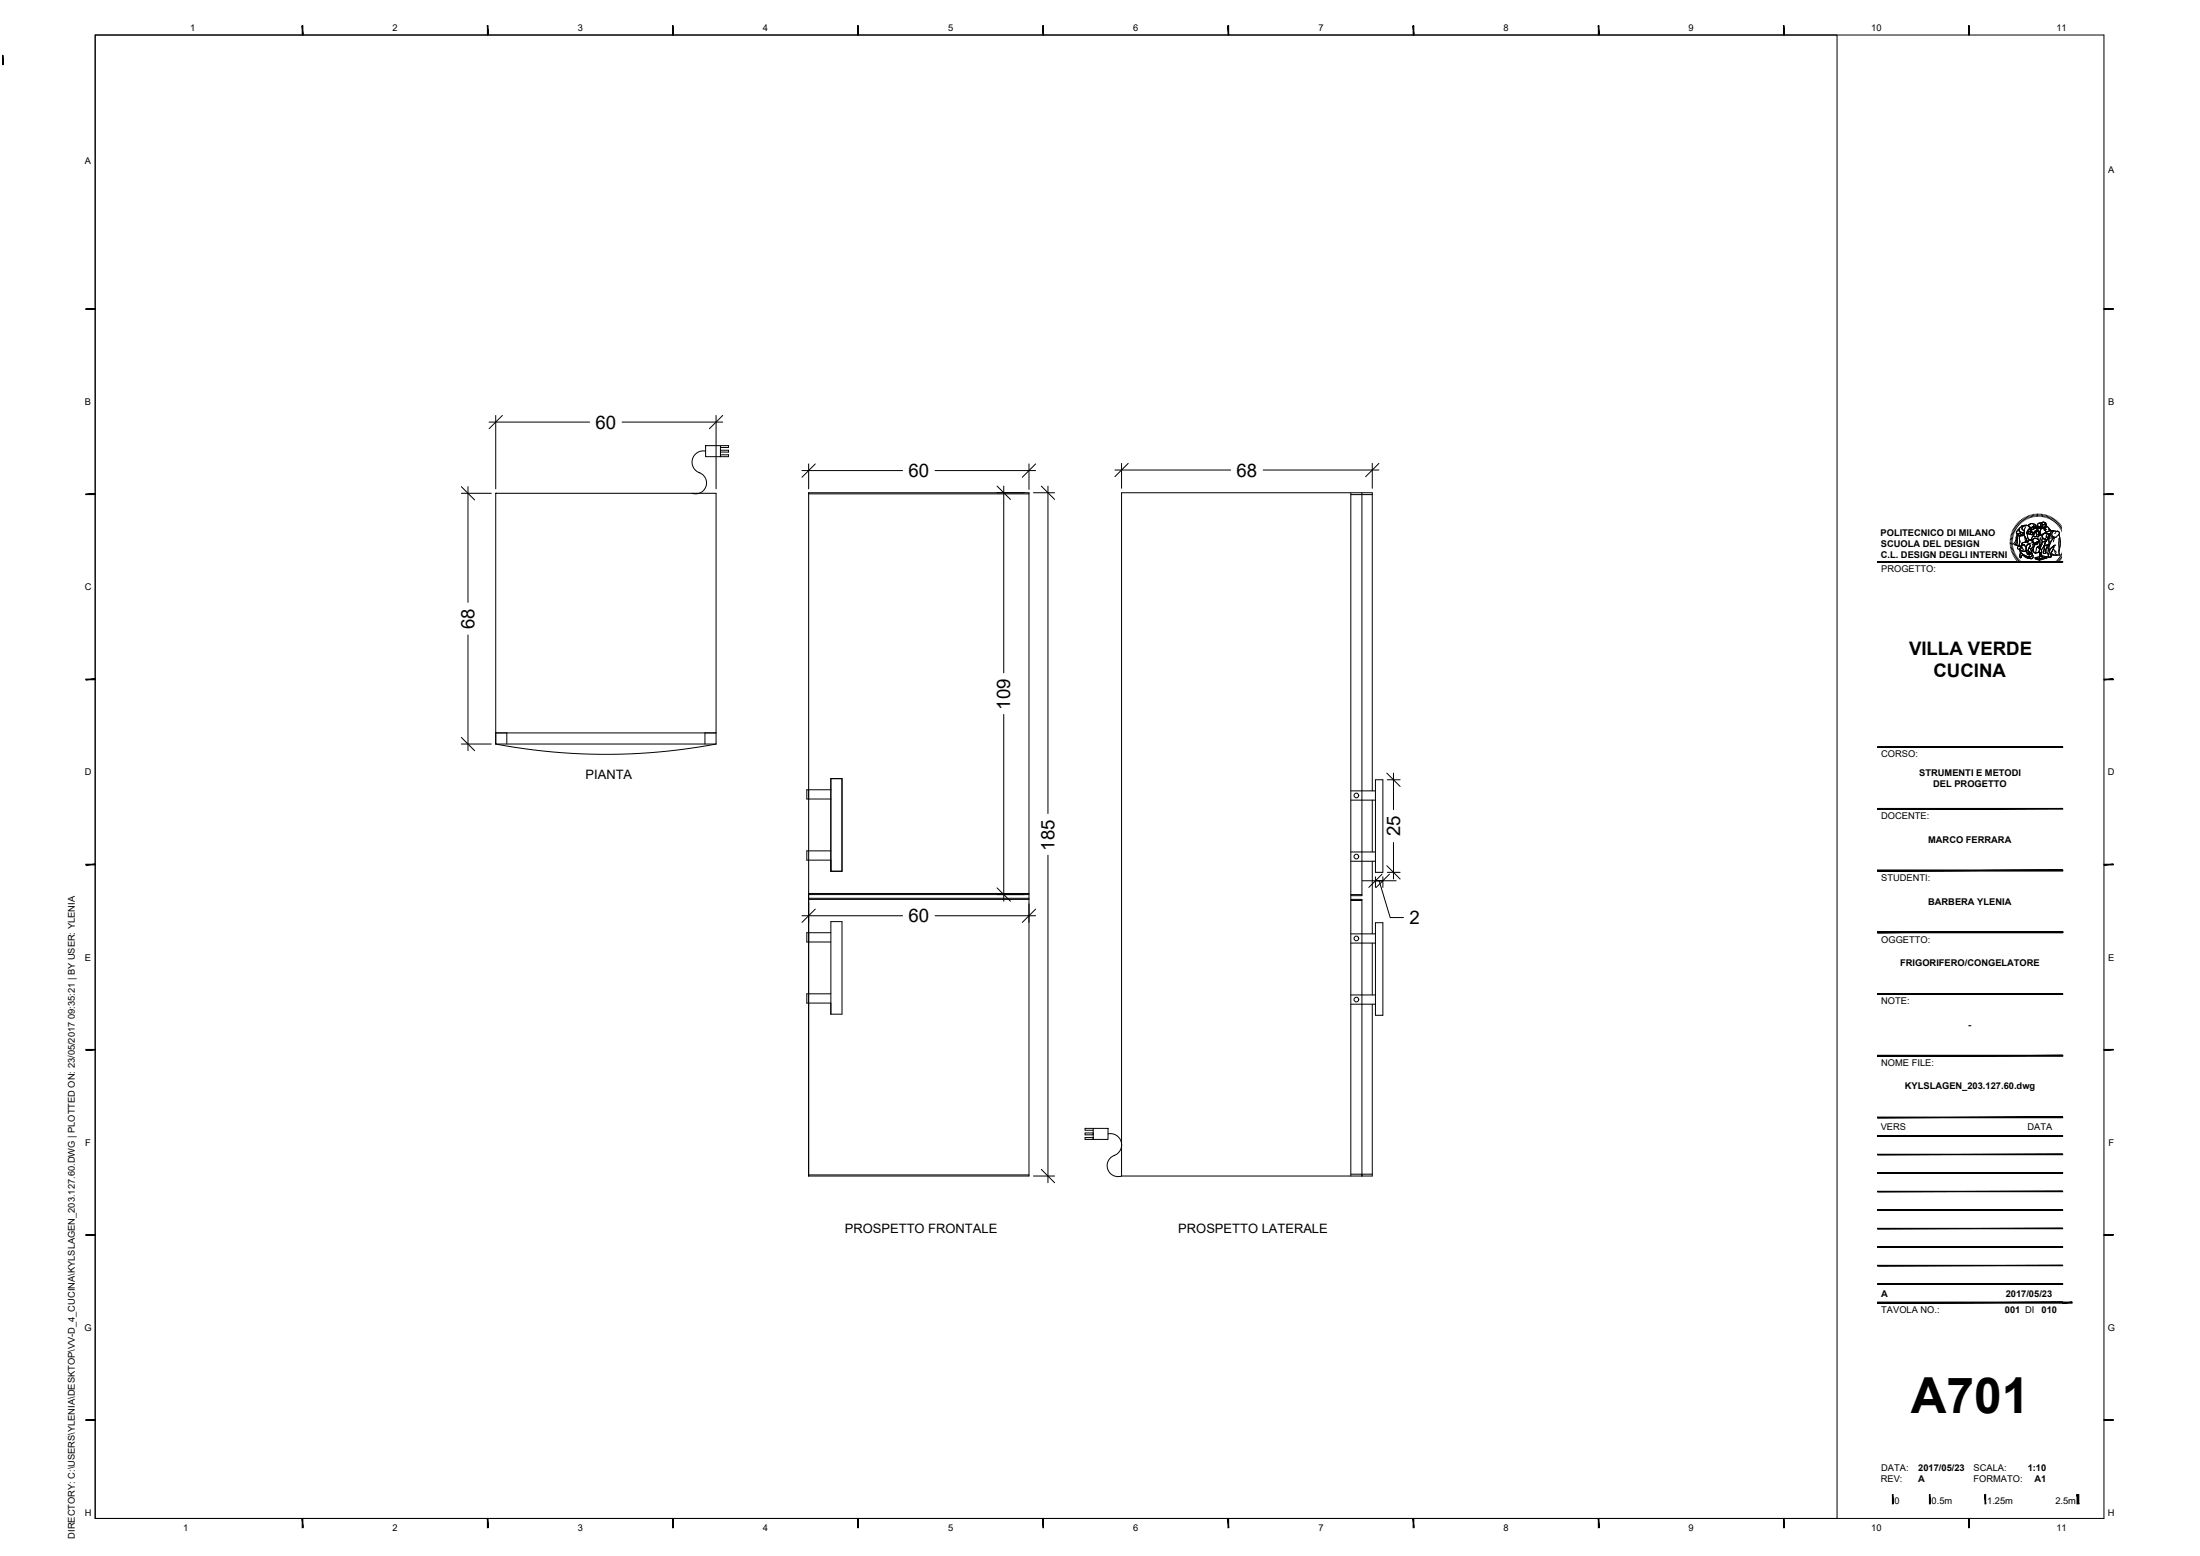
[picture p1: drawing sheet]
<svg xmlns="http://www.w3.org/2000/svg" width="594mm" height="420mm" viewBox="0 0 594 420" stroke-linecap="round" stroke-linejoin="round" font-family="sans-serif">
<!-- layer: ARREDI -->
<g fill="none" stroke="#000" stroke-width=".27">
<path d="M133.9 133.2h.1M133.9 133.2v67.7M133.9 133.2h59.5v67.7M188.8 127.6a2.95 2.95 0 0 1 1.8 3.8 2.95 2.95 0 0 1-3.7 1.8M190.5 120.3h4v3h-4zM190.5 121.8a3 3 0 0 0-3.5 2.2 3 3 0 0 0 1.9 3.7M194.5 120.3h2.2v.5h-2.2M194.5 122.8h2.2v.5h-2.2zM194.5 121.6h2.2v.5h-2.2zM218.4 133.1h59.5v184.5h-59.5zM218.4 133.4h59.5M364.8 133.1v184.5"/>
<path d="M364.8 133.6h5.8M367.8 133.1v108.8h-3M133.9 197.9h59.5M136.9 197.9v3M190.4 197.9v3M133.9 200.9a160.1 160.1 0 0 0 59.5 0M133.9 200.9h59.5M224.4 210.3h3v25h-3zM224.4 213.3h-6.5v2.5h6.5M364.8 213.6h6.6M364.8 216.1h6.6M370.6 213.6v-80.5h-67.7v184.5"/>
<path d="M370.6 216.1v14M371.4 210.6h2v25h-2zM224.4 229.8h-6.5v2.5h6.5M364.8 230.1h6.6M364.8 232.6h6.6M370.6 232.6v19.6M218.4 242.6h59.5M218.4 241.6h59.5M218.4 241.3h59.5M218.4 242.9h59.5M224.4 248.9h3v25h-3zM224.4 251.9h-6.5v2.5h6.5"/>
<path d="M364.8 241.6h3M364.8 242.9h3v74.7M364.8 252.2h6.6M364.8 254.7h6.6M364.8 243.2h3M370.6 254.7v14M371.4 249.2h2v25h-2zM224.4 268.4h-6.5v2.5h6.5M364.8 268.7h6.6M364.8 271.2h6.6M370.6 271.2v46.4h-67.7M218.4 317.3h59.5"/>
<path d="M293 307.2h2.2v.5h-2.2zM293 305.9h2.2v.5h-2.2zM295.2 304.7h4v3h-4zM295.2 304.7h-2.2v.5h2.2M299.2 306.2a3 3 0 0 1 3.6 2.1 3 3 0 0 1-2 3.7M301 312a2.95 2.95 0 0 0-1.9 3.7 2.95 2.95 0 0 0 3.8 1.9M364.8 317.1h5.8"/>
<circle cx="366.3" cy="214.8" r=".63"/>
<circle cx="366.3" cy="231.3" r=".63"/>
<circle cx="366.3" cy="253.4" r=".63"/>
<circle cx="366.3" cy="269.9" r=".63"/>
</g>
<!-- layer: QUOTE -->
<g fill="none" stroke="#000" stroke-width=".27">
<path d="M25.7 9.5h470.4v400.5h-470.4zM132.1 114h27.1M133.9 112.2v19.8M168 114h27.2M193.4 112.2v19.8M124.6 133.2h8.1M126.4 131.4v31.3M216.6 127.1h27.1M218.4 125.3v6.7M252.5 127.1h27.2M269.2 133.1h7.5M271 131.3v50.4"/>
<path d="M277.9 125.3v6.9M279.1 133.1h5.7M283 131.3v88.4M301.1 126.9h31.2M302.9 125.1v6.8M341.1 126.9h31.3M370.6 125.1v6.8M126.4 171.4v31.3M271 192.9v50.5M124.6 200.9h8.1M374.6 210.6h3.5M376.3 208.8v9.8"/>
<path d="M283 230.9v88.5M367.8 237.8h3.6M371.4 237.8h2h-2M371.4 236.8v2.8M372.4 237.8l3 10h3.6M373.4 236.8v2.8M373.4 237.8h3.6M374.6 235.6h3.5M376.3 227.5v9.9M216.6 247.3h27.1M218.4 243.8v5.3M252.5 247.3h27.2"/>
<path d="M269.2 241.6h7.5M277.9 244.1v5M279.1 317.6h5.7"/>
</g>
<!-- layer: 0 -->
<g fill="none" stroke="#000" stroke-width=".27">
<path d="M135.7 112.2l-3.6 3.6M195.2 112.2l-3.6 3.6M124.6 131.4l3.6 3.6M220.2 125.3l-3.6 3.6M269.2 131.3l3.7 3.6M279.7 125.3l-3.6 3.6M281.2 131.3l3.6 3.6M304.7 125.1l-3.6 3.6M372.4 125.1l-3.6 3.6M124.6 199.1l3.6 3.6M374.5 208.8l3.6 3.6M269.2 239.8l3.7 3.6"/>
<path d="M373.2 236l-3.6 3.6M374.5 233.8l3.6 3.6M375.2 236l-3.6 3.6M220.2 245.5l-3.6 3.6M279.7 245.5l-3.6 3.6M281.2 315.8l3.6 3.6"/>
</g>
<!-- layer: QUOTE -->
<g fill="#fff" stroke="#fff" stroke-width=".27">
<path d="M374.1 220.1v5.9h4.4zM374.1 220.1h4.4v5.9z"/>
<path d="M245.2 124.9v4.4l5.9-4.4zM245.2 129.3l5.9-4.4v4.4z"/>
<path d="M268.9 183.1v8.4h4.3zM268.9 183.1h4.3v8.4z"/>
<path d="M333.8 124.7v4.4l5.9-4.4zM333.8 129.1l5.9-4.4v4.4z"/>
<path d="M280.8 221.1v8.4h4.4zM280.8 221.1h4.4v8.4z"/>
<path d="M245.2 245.1v4.4l5.9-4.4zM245.2 249.5l5.9-4.4v4.4z"/>
<path d="M380.4 245.6v4.3l3.1-4.3zM383.5 245.6v4.3h-3.1z"/>
<path d="M160.7 111.8v4.4l5.9-4.4zM160.7 116.2l5.9-4.4v4.4z"/>
<path d="M124.2 164.1v5.9h4.4zM124.2 164.1h4.4v5.9z"/>
</g>
<!-- layer: G-ANNO-LOGO -->
<g fill="none" stroke="#000" stroke-width=".27">
<path d="M546.5 139.9l.3 .6M546.8 139.7l.3 .6M547.1 139.5l.3 .6M547.4 139.4l.3 .6M547.8 139.2l.2 .7M548.1 139.1l.2 .7M548.4 139l.2 .7M548.8 139l.1 .6M549.1 138.9l.2 .7M549.5 138.8l.1 .7M549.8 138.8l.1 .7M550.2 138.8v.7"/>
<path d="M550.6 138.8v.7M550.9 138.8v.7M551.3 138.8l-.1 .7M551.6 138.9l-.1 .6M552 138.9l-.2 .7M552.3 139l-.1 .7M552.7 139.1l-.2 .7M553 139.2l-.2 .7M553.3 139.4l-.2 .6M553.7 139.5l-.3 .6M554 139.7l-.3 .6M554.3 139.8l-.4 .6"/>
<path d="M542.8 146.4h.6M542.8 146.1h.7M542.8 145.7l.7 .1M542.8 145.3l.7 .1M542.9 145l.7 .1M543 144.6l.6 .2M543.1 144.3l.6 .2M543.2 144l.6 .2M543.3 143.6l.6 .3M543.4 143.3l.7 .3M543.5 146.7l-.7 .1M543.5 147.1h-.7"/>
<path d="M543.5 147.4l-.7 .1M543.6 147.7l-.7 .1M543.6 143l.6 .3M543.6 148l-.6 .2M543.7 148.3l-.7 .2M543.8 142.7l.6 .3M543.8 148.6l-.6 .3M543.9 149l-.6 .2M543.9 142.3l.6 .4M544 149.3l-.6 .2M544.1 147.1l.4 .2M544.1 147.1h.1"/>
<path d="M544.1 142.1l.6 .3M544.2 149.5l-.6 .4M544.3 149.8l-.6 .4M544.4 141.8l.5 .4M544.5 150.1l-.6 .4M544.6 141.5l.5 .4M544.7 150.4l-.6 .4M544.7 144h.1M544.7 144v.5M544.7 144.5l-.2 .4-.2 1.2-.5 .7 .3 .3M544.7 144.5h.1M544.8 141.2l.5 .5"/>
<path d="M544.8 147.4h.4M544.8 147.3l.4 .1M544.8 144.5l-.2 .6-.1 1.3-.4 .7M544.8 144.5h.1M544.8 144.5l.3 .1M544.9 150.7l-.6 .4M545.1 141l.4 .4M545.1 150.9l-.6 .4M545.1 144.6l-.3 .5-.1 1.4-.2 .7 .3 .2M545.1 144.6h1.6M545.1 144.6l-.3 .6v1.2l-.3 .8 .3 .1M545.1 144.6h.4"/>
<path d="M545.1 144.6h.1M545.2 147.4l.2 .1M545.2 147.4a.4 .4 0 0 0-.5 .5 .4 .4 0 0 0 .6 .2M545.2 143.3l.3 .3 .7 .3M545.3 147l.1 .4M545.3 142.8l-.8 .8 .2 .4M545.3 147v.4h-.1M545.3 142.8h.1M545.3 142.8l-.1 .5M545.3 151.2l-.5 .4M545.3 148.2h.1M545.3 142.7v.1"/>
<path d="M545.3 146.8v.2M545.3 140.7l.5 .5M545.3 148.1v.1M545.3 148.2l.2 .3M545.4 147.5l.4 .1M545.4 147.4h.1M545.4 146.3v1.1M545.4 146.3l-.1 .5M545.5 148.5l.6 .3 1-.1M545.5 148.5l.1 .7M545.5 148.5h.1M545.5 151.4l-.5 .5"/>
<path d="M545.5 144.7l-.2 .6 .1 1M545.5 144.6v.1M545.6 140.5l.4 .5M545.6 149.2v.2a.83 .83 0 0 0 0 1.2l.2-.1M545.6 149.2h.1M545.7 149.2l.7 .6 1.4 .6M545.7 151.6l-.4 .5M545.8 147.6h.1M545.8 147.6l.2 .3M545.9 150.4l-.1 .1M545.9 140.3l.4 .5M545.9 142.1l-.6 .6"/>
<path d="M546 147.9l-.7 .2M546 147.9l.5 .6M546 147.9h.1M546 151.8l-.4 .6M546 147.1l.2 .1M546.2 140.1l.4 .5M546.2 147.2l-.4 .4M546.2 147.2h.1M546.2 143.9l.3 .1M546.2 152l-.4 .6M546.4 147h.1M546.4 147l.7 .7"/>
<path d="M546.4 147l-.2 .2M546.5 152.2l-.4 .6M546.5 144h.1M546.5 144l-.5 .3-1.3-.3M546.6 144h-.1M546.6 144h.1M546.6 144l.1 .6M546.6 143.2v.1M546.6 143.3v.7M546.7 144.6h-1.2M546.7 144.6h.1M546.7 144.6l.6 1.1-.1 .5"/>
<path d="M546.8 152.4l-.4 .6M546.8 144.9l.2 1.4M547 142.2l-.4 1M547.1 152.6l-.4 .5M547.1 148.7l.4 .9M547.1 148.7h.1M547.1 147.7h.1M547.2 147.7l-.1 1M547.2 146.2l-.4 .2a.6 .6 0 0 0-.8 .7M547.2 146.2h.1M547.3 143.9l.1 .3a1.44 1.44 0 0 0 .5 1.5M547.3 143.9h.1"/>
<path d="M547.3 143.8v.1M547.3 141.9l-1.4 .2M547.3 141.9h.1M547.3 141.9a.87 .87 0 0 0-.9 .2 .87 .87 0 0 0-.2 .9l.4 .2M547.3 141.9l.4 .1M547.4 152.7l-.4 .6M547.5 149.6v.1M547.5 143.3l-.2 .5M547.6 143.7v.1M547.6 143.7l-.3 .2M547.6 143.8v.1M547.6 143.9l.3 .4h.5"/>
<path d="M547.6 143.7v.2M547.6 148.7l.5 .4M547.6 152.8l-.2 .7M547.7 146.9l.1 .1a.44 .44 0 0 1 .5 .3 .44 .44 0 0 1-.3 .5l-.1 .2M547.7 146.9l-.5 .8M547.7 142l.3 .3M547.7 141.9h.1M547.7 141.9v.1M547.7 146l-.1 .3-.4-.1M547.7 146h.1M547.7 149.6l-.2 .1M547.7 149.5v.1"/>
<path d="M547.7 149.5h.1M547.7 149.5l.2 .3M547.8 148.3l-.2 .4M547.8 150.4h.1M547.8 150.4l.4 .2M547.8 141.7l-.1 .2M547.8 149.3l.4 .4M547.8 149.3l.2 .5M547.8 149.3h.1M547.9 142.9l-.4 .4M547.9 142.9v.1M547.9 148l.4 .1"/>
<path d="M547.9 148l-.1 .3M547.9 149.8h.1M547.9 145.7l.3 .1M547.9 153l-.2 .6M548 142.3l-.1 .6M548 142.2l.3 .2M548 149.3l.4 .1M548 149.3l.1 .2M548 149.8h.1M548 149.8h-.1M548 142.2v.1M548 142.3l.3 .1"/>
<path d="M548.1 149.1l.3 .3M548.1 149.5l.1 .2M548.2 141.5l-.4 .2M548.2 145.8l-.5 .2M548.2 145.8h.1M548.2 145.8l.6 .3M548.3 153.1l-.3 .6M548.3 143.8l.1 .5M548.3 143.4l-.7 .3M548.3 143.4h.1M548.3 143.4l.3 .3M548.3 148.1h.1"/>
<path d="M548.3 148.1l.3 1a.8 .8 0 0 1 .1 1 .8 .8 0 0 1-.9 .3M548.4 149.4h.1M548.4 143.2h.1M548.4 143.2l-.3 .1M548.4 143.2l-.1 .2M548.4 146.7l-.7 .2M548.5 143.7l-.2 .1M548.5 143.7h.1M548.5 142.8l.4 .2M548.5 142.8l-.1 .4M548.5 142.8l-.6 .2M548.5 142.8h.1"/>
<path d="M548.6 153.2l-.2 .6M548.6 143.7h.1M548.6 146.4l.7 .5M548.6 142.4h-.3M548.7 143.7h.1M548.7 143.7l-.2 .1M548.7 146.8l.3 .5-.1 .5M548.8 148.7l.8 .6M548.8 141.4l-.6 .1M548.8 141.4l.5 .2M548.8 143.7h.2M548.8 143.7h-.1"/>
<path d="M548.8 146.1h.1M548.8 146.1l.1 .2M548.8 149.8l.2 .2zM548.8 146.1l.4 .6M548.8 142.3l-.2 .1M548.9 147.8h.1M548.9 147.8l-.6 .3M548.9 153.2l-.2 .7M548.9 146.3l.3 .3M548.9 143h.1M549 150a.65 .65 0 0 1-.3 .8 .65 .65 0 0 1-.8 0l-1.3-.6a.44 .44 0 0 0-.5-.3 .44 .44 0 0 0-.3 .4l.1 .1M549 143.7l.2 .1-.3 .1a.34 .34 0 0 1-.1 .4 .34 .34 0 0 1-.4 0"/>
<path d="M549 142.8h.1M549 142.9l-.1 .1M549 142.8v.1M549.1 145.6l-.3 .5M549.1 145.6a.44 .44 0 0 0-.2 .7M549.1 142.4l.2 .1M549.1 144.7l-.5 .8v.5l.2 .1M549.1 144.7l.2 .2M549.1 144.7l.2 .1M549.1 144.7l-.4 .5-.1 .8M549.1 148.1l-.5 .8M549.1 148.1h.1"/>
<path d="M549.1 148.1l-.3 .6M549.1 148.1l.1 .9M549.1 142l.1 .1M549.1 142l-.3 .3M549.1 142l.2 .1M549.2 144.4l-.1 .3M549.2 144.4h.1M549.2 142.4l-.1 .1M549.2 146.6v.1M549.2 142.8h-.2M549.2 142.8h.1M549.2 153.3l-.1 .7"/>
<path d="M549.2 146.7l.1 .2M549.2 142.1h.1M549.2 146.7h.1M549.2 146.7l.3 .2M549.2 146.7l.1 .5M549.2 146.7l.1 .3M549.3 147.5l-.2 .6M549.3 144.3l-.1 .1M549.3 144.2l-.2 .5M549.3 146.9l.2 .1M549.3 142.1l.2 .1M549.3 144.1v.1"/>
<path d="M549.3 144.1v.2M549.3 141.6l.3 .2M549.3 147l-.1 .6-.3 .2M549.3 147v.2M549.3 144.8l.5 .1M549.3 147.2l-.2 .9M549.3 147.2h.1M549.3 147.2l-.1 .4-.3 .2M549.4 146.8l-.1 .1M549.4 146.8l.2 .2h.3M549.5 146.9l.4 .1M549.5 142.2h.1"/>
<path d="M549.5 142.2l-.3 .6M549.5 153.4l-.1 .6M549.6 142.5l-.1 .1h.3a.44 .44 0 0 0 .7 .1M549.6 143.4l-.3 .7M549.6 150.6v.3l1.1 .4M549.6 150.6h.1M549.6 150.6l1.1 .4M549.6 141.8l.1 .3M549.7 146.6l-.5 .1M549.7 142.1l-.2 .1M549.8 142.4l-.2 .1M549.8 153.4v.7"/>
<path d="M549.8 142.4h.1M549.9 143.3l-.3 .1M549.9 143.3l.4-.1 .4 .4M549.9 143.3l.5-.1 .3 .4M549.9 146.4l-.2 .2M549.9 142.4l.4 .1M549.9 142.4h.1M549.9 144.2l.6 .1M549.9 146.9h.1M549.9 147.8l-.3 1.5M549.9 147h-.4M550 145.4l-.6-.1-.3 .3"/>
<path d="M550 145.4l.2 .2M550 144.4v.2M550 144.4l-.1 .4M550 144.6l-.2 .3M550 146.5l.1 .1M550 146.8h.1M550.1 149.3h-.5M550.1 146.6h-.1M550.1 146.8l-.2 .2M550.1 143.6h.1M550.2 142h.1M550.2 142l.5 .3 .1 .3"/>
<path d="M550.2 142l-.3 .4M550.2 153.4l-.1 .7M550.2 143.5l-.2 .2M550.2 146.3l-.6 .4-.4 .1v-.2M550.2 146.3l-.3 .1M550.2 146.3h.2M550.2 141.6v.4M550.2 145.6l.5 .6-.5 .1M550.2 145.6h.1M550.2 145.6l-.9-.2-.5 .7M550.3 142.5h.1M550.3 142.5v-.1l.2 .3"/>
<path d="M550.3 142.5v.1M550.3 144.9v.7M550.3 145.6l.4 .5-.3 .2M550.3 147.6l.2 .3h.3M550.4 147.6h-.1M550.4 146.3l-.3 .5M550.4 143.4l.2 .3-.1 .1M550.5 143.5a.43 .43 0 0 0-.7-.1 .43 .43 0 0 0 .1 .7l.1 .3M550.5 143.5l.1 .2M550.5 143.5v.1M550.5 153.4v.7M550.5 142.7h.1"/>
<path d="M550.5 144.3h.1M550.5 144.3l.1 .3M550.5 144.3l.2 .3M550.6 141.3l-.4 .3M550.6 143.7v.1M550.6 143.7h.1M550.6 144.6h.1M550.6 144.6l-.2 .3-.5-.1M550.6 143.9l-.2 .1M550.6 144.6l-.2 .3h-1.1M550.6 143.7l.1 .3M550.6 144.6l-.2 .3h-.5"/>
<path d="M550.6 143.8l.1 .2M550.7 149.2h.1M550.7 149.2l-.6 .1M550.7 143.6l.1 .1M550.7 149.2l.1 .6M550.7 144v.2M550.7 144.2l-.1 .4M550.7 144.2l-.2 .1M550.7 144.6h.1M550.7 151.1h.1M550.7 151.2h.1M550.8 142.6l.1-.1 .1 .2-.1 .7"/>
<path d="M550.8 142.6h.1M550.8 142.6l-.3 .1M550.8 150.3h.1M550.8 150.3l-1.2 .3M550.8 143.8l.1 .3M550.8 143.7h.1M550.8 147.5v.2M550.8 141.3h-.2M550.8 147.9v.3M550.8 144.6h-.1M550.8 143.7v.3M550.8 147.7v.2"/>
<path d="M550.8 147.1h.1M550.8 147.1l-.2 .6-.2-.1M550.8 149.8h.1M550.8 153.4l.1 .7M550.8 149.8v.5M550.8 150.3l-.1 .4 .1-.4M550.8 144l.1 .1M550.8 142.2l.2 .4M550.9 144.2v.1M550.9 144.2l.6 .1M550.9 144.1v.1M550.9 144.1l.1 .2"/>
<path d="M550.9 144.3l-.1 .3M550.9 143.4l-.1 .3M550.9 143.4l-.1 .4M550.9 144.1h.1M550.9 148l-.1 .2M550.9 148h.1M551 148l-.3 1.2M551 144.3l-.2 .3M551 147.5l-.2 .2M551 144.4l.4 .2M551 145.2l-.2 1.3M551.1 149.6l.3 .6"/>
<path d="M551.1 149.6l-.3 .7M551.1 146.3l-.3 .3v.5M551.1 153.4l.1 .7M551.2 142.7l-.1 .1M551.2 147h.1M551.2 147l-.4 .1M551.2 147l-.2 1M551.2 149.3v-.2l-.2 .1-.2 .6M551.2 145.2l-.4 .9M551.2 149.3l.2 .9M551.2 149.3l.2 1.2-.3-.9M551.3 141.2l-.3 .7 .2 .8"/>
<path d="M551.3 141.2h.1M551.3 141.2l-.5 .1M551.3 150.2l-.5 .1M551.4 142.3l-.1 .4-.2 .1M551.4 142.3h.1M551.4 142.3l.2 .3 .5-.1M551.4 142.2a.61 .61 0 0 1 .8-.6l.2 .4-.3 .4M551.4 142.2v.1M551.4 142.2h.1M551.4 144.6l.1 .5M551.5 144.5v.3M551.5 141.1l-.2 .1"/>
<path d="M551.5 141.1l.5-.1 .4 .2M551.5 153.3l.1 .7M551.5 144.4l-.1 .2M551.5 145.1l.7 .7M551.5 144.8v.3M551.5 144.3h.1M551.5 144.3v.2M551.5 145.1l.1 .2M551.5 142h.3M551.6 146.3l-.4 .7M551.6 146.3h.1M551.6 150.1l-.8 .2"/>
<path d="M551.6 150.1l-.3 .1M551.6 150.1l1.2 .3M551.6 145.3v.1a.62 .62 0 0 0 0 .9M551.6 142.4l.1 .1M551.6 145.3h.1M551.6 142v.1M551.7 142.3l.1 .1M551.8 149.2l.1 .2M551.8 153.3l.1 .6M551.8 149v.2M551.8 148.8v.2M552 148.4l-.2 .4"/>
<path d="M552 148.5l-.2 .3M552 147.4h.1M552 142.2h.2M552 147.4v.7M552 148.1v.3M552 147.3l-.3 .5a1.52 1.52 0 0 0-.4 1.5h-.1M552 147.3v.8M552 147.3h.1M552.1 147.3h.1M552.1 147.3l-.1 .1M552.1 142.2v.1M552.1 142.5v.7"/>
<path d="M552.1 153.2l.2 .7M552.1 142.4v.1M552.1 143.1v.1M552.1 143v.1M552.2 143l-.1 .2M552.2 143l-.1 .1M552.2 143h-.1M552.2 143h.1M552.3 143h.1M552.3 143l.3 .6M552.3 143h-.1M552.3 145.5h.1"/>
<path d="M552.3 143.9h.2M552.3 143.9h.1M552.3 143.9l-.8 .4M552.4 149.1l.1 .2-.1 .1M552.4 149.4h-.5M552.4 146.2l-.8 .1M552.4 149.1l.1 .1-.1 .2M552.4 146.2h.1M552.4 145.8h-.2M552.4 146.2l-.4 1.1M552.4 141.2l.1 .8M552.4 153.1l.2 .7"/>
<path d="M552.5 143.9l.1 .1M552.5 145.4l-.3 .1M552.5 143.9l.3 .2a.64 .64 0 0 1 .8 .4 .64 .64 0 0 1-.4 .8l-.5 .5h-.3M552.5 143.9l-1 .5M552.5 142l-.2 1M552.5 142h.1M552.5 142l.7 .5 .2 .5M552.5 145.7l-.1 .1M552.6 144l.5 .1M552.6 144h.1M552.6 143.7l-.3 .2M552.6 143.6v.1"/>
<path d="M552.7 148l-.4 .5 .1 .6M552.7 153l.3 .7M552.8 150.4v.3l-2.1 .6v-.3M552.8 150.4l-2.1 .6M552.8 143.6l-.2 .1M552.8 147.2h.1M552.8 147.2l-.8 .1M552.8 147.2l-.7 .1M552.8 147.2l-.1 .8M552.9 145.6l-.5 .6M552.9 145.6h.1M552.9 145.6l-.7 .2"/>
<path d="M553 145.5l.2-.3 .1 .1-.1 1.9M553 145.5l-.1 .1M553 152.9l.3 .6M553.1 145.1l-.1 .4M553.1 144.1l.3 .1 .2 .3M553.1 144.1l.1 .5-.2 .4a.25 .25 0 0 1-.4 .2 .25 .25 0 0 1 0-.4v-.2a.43 .43 0 0 0-.2-.6 .43 .43 0 0 0-.6 .3l-.3 .5M553.1 142.9l.3 .2M553.1 145.3h.1M553.2 147.2h-.4M553.2 147.2l-.1 .3a1.88 1.88 0 0 0-.1 2.1l.2 .2M553.2 148.5l-.1 .3 .3 .2M553.2 147.2h.1"/>
<path d="M553.3 152.8l.3 .6M553.4 149.2l-.1 .3a.52 .52 0 0 0 .1 .9 .37 .37 0 0 0 .5-.1 .37 .37 0 0 0-.1-.5M553.4 143h.1M553.4 143.1l.3 .2M553.4 143v.1M553.5 148.3l-.2 .2M553.5 148.3h.1M553.5 148.3l-.1 .9M553.6 144.5l-.6 1M553.6 144.5l.9 .7M553.6 143.3l-.8 .3M553.6 146.1l.1 .5"/>
<path d="M553.6 152.6l.3 .6M553.7 143.3h-.1M553.7 143.3l-.9 .3M553.7 143.3l.5 .1M553.8 149.8l1.1 .1M553.9 152.5l.4 .6M554.1 145.2l-.9 .1M554.1 149.5l.6 .4M554.2 152.3l.4 .6M554.2 143.4h.1M554.2 143.4l-.7 .9-.9-.3M554.3 143.3l-1.7 .4"/>
<path d="M554.5 152.1l.3 .6M554.5 148.3l.8 .8M554.5 145.2a6.7 6.7 0 0 0-1.4 3.5l.2-.2M554.5 145.2h.1M554.6 143.4a.93 .93 0 0 0-.5 1 .93 .93 0 0 0 .9 .7M554.6 143.4l.7 .1M554.6 143.4h-.4M554.6 143.4l.6 .1M554.6 140l-.4 .6M554.6 147.3h.1M554.6 147.3l-1.1 1M554.6 147.3l-.8 2.5"/>
<path d="M554.7 151.9l.4 .6M554.8 145.2l-.3 1.1M554.9 148.7l.2 .8 .4 .4M554.9 140.2l-.4 .6M555 151.7l.4 .5M555 145.1l-.5 .1M555 145.1h.1M555.1 147.2l-.5 .1M555.1 143.8l-.2 .3M555.2 140.4l-.4 .6M555.2 151.5l.5 .5M555.2 143.5a.56 .56 0 0 1 .8 .2 .56 .56 0 0 1-.2 .8l-.8 .6"/>
<path d="M555.3 143.5a.5 .5 0 0 1 .7 .1 .5 .5 0 0 1 0 .7l.2 1.1a8.3 8.3 0 0 1-.2 3.7l.3 .7M555.4 151.3l.5 .5M555.5 140.7l-.5 .5M555.7 151l.5 .5M555.7 140.9l-.4 .5M555.9 150.8l.5 .4M555.9 145.4l.1 3.3M556 141.2l-.5 .4M556 144.3a7.3 7.3 0 0 1 0 4.4M556 148.7v.7l.3 .4M556.1 150.5l.5 .4M556.2 141.4l-.5 .5"/>
<path d="M556.3 149.8l-1.4 .1M556.3 150.3l.5 .3M556.4 141.7l-.5 .4M556.4 150l.6 .3M556.6 149.7l.6 .3M556.6 142l-.5 .4M556.7 149.4l.6 .3M556.9 142.3l-.6 .3M556.9 149.1l.6 .3M557 148.8l.6 .2M557 142.6l-.5 .3M557.1 148.5l.6 .2"/>
<path d="M557.2 148.2l.6 .2M557.2 142.9l-.6 .3M557.3 147.9l.6 .1M557.3 147.6l.7 .1M557.4 147.2l.6 .1M557.4 143.2l-.6 .3M557.4 146.9l.7 .1M557.4 146.7h.7M557.5 143.5l-.6 .3M557.6 143.9l-.6 .2M557.8 144.2l-.7 .2M557.9 144.6l-.7 .1"/>
<path d="M557.9 144.9l-.6 .1M558 145.2l-.7 .2M558 145.6l-.6 .1M558.1 146h-.7M558.1 146.3h-.7"/>
</g>
<!-- layer: G-ANNO-TTLB -->
<g fill="#fff" stroke="#fff" stroke-width=".27">
<path d="M532 151.7l30.7 4.3-5.7-4.3zM532 151.7l30.7 4.3h-30.7z"/>
<path d="M557 137.2h5.7l-5.7 14.5zM562.7 137.2l-5.7 14.5 5.7 4.3z"/>
</g>
<path d="M532 151.7h25v-14.5h5.7v18.8h-30.7z" fill="none" stroke="#fff" stroke-width=".27"/>
<g fill="#000" stroke="#000" stroke-width=".27">
<path d="M.7 15l.1 2.5zM.7 15l.1 2.5z"/>
<path d="M81.6 7l.2 2.5v-2.5zM81.6 7l.2 2.5h-.2z"/>
<path d="M131.6 7l.2 2.5v-2.5zM131.6 7l.2 2.5h-.2z"/>
<path d="M181.6 7l.2 2.5v-2.5zM181.6 7l.2 2.5h-.2z"/>
<path d="M231.6 7l.2 2.5v-2.5zM231.6 7l.2 2.5h-.2z"/>
<path d="M281.6 7l.2 2.5v-2.5zM281.6 7l.2 2.5h-.2z"/>
<path d="M331.6 7l.2 2.5v-2.5zM331.6 7l.2 2.5h-.2z"/>
<path d="M381.6 7l.2 2.5v-2.5zM381.6 7l.2 2.5h-.2z"/>
<path d="M431.6 7l.2 2.5v-2.5zM431.6 7l.2 2.5h-.2z"/>
<path d="M481.6 7l.2 2.5v-2.5zM481.6 7l.2 2.5h-.2z"/>
<path d="M531.6 7l.2 2.5v-2.5zM531.6 7l.2 2.5h-.2z"/>
<path d="M23.2 83.5h2.5v-.1zM23.2 83.4h2.5l-2.5 .1z"/>
<path d="M568.1 83.5h2.5v-.1zM568.1 83.4h2.5l-2.5 .1z"/>
<path d="M23.2 133.5h2.5v-.1zM23.2 133.4h2.5l-2.5 .1z"/>
<path d="M568.1 133.5h2.5v-.1zM568.1 133.4h2.5l-2.5 .1z"/>
<path d="M507 151.8h50v-.2zM507 151.6h50l-50 .2z"/>
<path d="M23.2 183.6h2.5v-.2zM23.2 183.4h2.5l-2.5 .2z"/>
<path d="M568.1 183.6h2.5v-.2zM568.1 183.4h2.5l-2.5 .2z"/>
<path d="M507 218.5h50v-.2zM507 218.3h50l-50 .2z"/>
<path d="M507 201.8h50v-.2zM507 201.6h50l-50 .2z"/>
<path d="M23.2 233.5h2.5v-.1zM23.2 233.4h2.5l-2.5 .1z"/>
<path d="M507 235v.2l50-.2zM507 235.2l50-.2v.2z"/>
<path d="M507 235.2h50v-.2zM507 235h50l-50 .2z"/>
<path d="M568.1 233.5h2.5v-.1zM568.1 233.4h2.5l-2.5 .1z"/>
<path d="M507 251.6v.2l50-.2zM507 251.8l50-.2v.2z"/>
<path d="M507 251.6v.2l50-.2zM507 251.8l50-.2v.2z"/>
<path d="M507 251.6v.2l50-.2zM507 251.8l50-.2v.2z"/>
<path d="M507 251.6v.2l50-.2zM507 251.8l50-.2v.2z"/>
<path d="M507 268.3v.2l50-.2zM507 268.5l50-.2v.2z"/>
<path d="M23.2 283.6h2.5v-.2zM23.2 283.4h2.5l-2.5 .2z"/>
<path d="M507 285v.2l50-.2zM507 285.2l50-.2v.2z"/>
<path d="M507 285v.2l50-.2zM507 285.2l50-.2v.2z"/>
<path d="M568.1 283.6h2.5v-.2zM568.1 283.4h2.5l-2.5 .2z"/>
<path d="M507 316.7h50zM507 316.8l50-.1z"/>
<path d="M507 311.7h50zM507 311.8l50-.1z"/>
<path d="M507 306.7h50zM507 306.8l50-.1z"/>
<path d="M507 301.6v.2l50-.2zM507 301.8l50-.2v.2z"/>
<path d="M23.2 333.5h2.5v-.1zM23.2 333.4h2.5l-2.5 .1z"/>
<path d="M507 336.7h50zM507 336.8l50-.1z"/>
<path d="M507 331.7h50zM507 331.8l50-.1z"/>
<path d="M507 326.7h50zM507 326.8l50-.1z"/>
<path d="M507 321.7h50zM507 321.8l50-.1z"/>
<path d="M568.1 333.5h2.5v-.1zM568.1 333.4h2.5l-2.5 .1z"/>
<path d="M507 351.6v.2l50-.2zM507 351.8l50-.2v.2z"/>
<path d="M507 351.6v.2l50-.2zM507 351.8l50-.2v.2z"/>
<path d="M507 346.7h50zM507 346.8l50-.1z"/>
<path d="M507 341.7h50zM507 341.8l50-.1z"/>
<path d="M557 351.8h2.5v-.2zM557 351.6h2.5l-2.5 .2z"/>
<path d="M557 351.8h2.5v-.2zM557 351.6h2.5l-2.5 .2z"/>
<path d="M23.2 383.5h2.5v-.1zM23.2 383.4h2.5l-2.5 .1z"/>
<path d="M568.1 383.5h2.5v-.1zM568.1 383.4h2.5l-2.5 .1z"/>
<path d="M81.6 410l.2 2.5v-2.5zM81.6 410l.2 2.5h-.2z"/>
<path d="M131.6 410l.2 2.5v-2.5zM131.6 410l.2 2.5h-.2z"/>
<path d="M181.6 410l.2 2.5v-2.5zM181.6 410l.2 2.5h-.2z"/>
<path d="M231.6 410l.2 2.5v-2.5zM231.6 410l.2 2.5h-.2z"/>
<path d="M281.6 410l.2 2.5v-2.5zM281.6 410l.2 2.5h-.2z"/>
<path d="M331.6 410l.2 2.5v-2.5zM331.6 410l.2 2.5h-.2z"/>
<path d="M381.6 410l.2 2.5v-2.5zM381.6 410l.2 2.5h-.2z"/>
<path d="M431.6 410l.2 2.5v-2.5zM431.6 410l.2 2.5h-.2z"/>
<path d="M481.6 410l.2 2.5v-2.5zM481.6 410l.2 2.5h-.2z"/>
<path d="M511 403.6v2.5h.2zM511 403.6h.2v2.5z"/>
<path d="M521 403.6l.2 2.5v-2.5zM521 403.6l.2 2.5h-.2z"/>
<path d="M531.6 410l.2 2.5v-2.5zM531.6 410l.2 2.5h-.2z"/>
<path d="M536 403.6l.2 2.5v-2.5zM536 403.6l.2 2.5h-.2z"/>
<path d="M560.9 403.6l.4 2.5v-2.5zM560.9 403.6l.4 2.5h-.4z"/>
</g>
<path d="M25.7 9.5h542.4v400.5h-542.4z" fill="none" stroke="#000" stroke-width=".27"/>
<text font-size="13.4" x="516" y="381.5">A701</text>
<g font-size="5">
<text x="160.8" y="115.7">60</text>
<text x="245.3" y="128.8">60</text>
<text x="333.9" y="128.7">68</text>
<text x="128.1" y="169.8" transform="rotate(-90 128.1 169.8)">68</text>
<text x="515.5" y="176.9">VILLA VERDE</text>
<text x="522.1" y="182.9">CUCINA</text>
<text x="272.8" y="191.7" transform="rotate(-90 272.8 191.7)">109</text>
<text x="378.1" y="225.8" transform="rotate(-90 378.1 225.8)">25</text>
<text x="284.8" y="229.7" transform="rotate(-90 284.8 229.7)">185</text>
<text x="245.3" y="249">60</text>
<text x="380.6" y="249.6">2</text>
</g>
<g font-size="3.5">
<text x="158.1" y="210.3">PIANTA</text>
<text x="228.2" y="332.9">PROSPETTO FRONTALE</text>
<text x="318.2" y="332.9">PROSPETTO LATERALE</text>
</g>
<g font-size="2.5">
<text x="51.3" y="8.3">1</text>
<text x="106" y="8.3">2</text>
<text x="156" y="8.3">3</text>
<text x="206" y="8.3">4</text>
<text x="256" y="8.3">5</text>
<text x="306" y="8.3">6</text>
<text x="356" y="8.3">7</text>
<text x="406" y="8.3">8</text>
<text x="456" y="8.3">9</text>
<text x="505.3" y="8.3">10</text>
<text x="555.3" y="8.3">11</text>
<text x="23" y="44.4">A</text>
<text x="569.3" y="46.7">A</text>
<text x="23" y="109.4">B</text>
<text x="569.3" y="109.4">B</text>
<text x="507.8" y="144.7">POLITECNICO DI MILANO</text>
<text x="507.9" y="147.7">SCUOLA DEL DESIGN</text>
<text x="507.9" y="150.7">C.L. DESIGN DEGLI INTERNI</text>
<text x="508" y="154.5">PROGETTO:</text>
<text x="22.9" y="159.4">C</text>
<text x="569.2" y="159.4">C</text>
<text x="22.9" y="209.4">D</text>
<text x="508" y="204.5">CORSO:</text>
<text x="518.3" y="209.4">STRUMENTI E METODI</text>
<text x="569.2" y="209.4">D</text>
<text x="522" y="212.5">DEL PROGETTO</text>
<text x="508" y="221.2">DOCENTE:</text>
<text x="520.7" y="227.6">MARCO FERRARA</text>
<text x="508" y="237.9">STUDENTI:</text>
<text x="520.7" y="244.3">BARBERA YLENIA</text>
<text x="508" y="254.5">OGGETTO:</text>
<text x="23" y="259.4">E</text>
<text x="513.1" y="261">FRIGORIFERO/CONGELATORE</text>
<text x="569.3" y="259.4">E</text>
<text x="508" y="271.2">NOTE:</text>
<text x="531.5" y="277.6">-</text>
<text x="508" y="287.8">NOME FILE:</text>
<text x="514.4" y="294.1">KYLSLAGEN_203.127.60.dwg</text>
<text x="507.9" y="305.1">VERS</text>
<text x="547.5" y="305.1">DATA</text>
<text x="23" y="309.4">F</text>
<text x="569.4" y="309.4">F</text>
<text x="508" y="350.1">A</text>
<text x="541.6" y="350.1">2017/05/23</text>
<text x="22.8" y="359.4">G</text>
<text x="508" y="354.7">TAVOLA NO.:</text>
<text x="541.4" y="354.7">001 DI</text>
<text x="551.3" y="354.7">010</text>
<text x="569.1" y="359.4">G</text>
<text x="507.9" y="400.1">REV:</text>
<text x="508" y="397.2">DATA:</text>
<text x="518" y="400.1">A</text>
<text x="518" y="397.1">2017/05/23</text>
<text x="532.9" y="397.1">SCALA:</text>
<text x="532.9" y="400.1">FORMATO:</text>
<text x="547.5" y="397.1">1:10</text>
<text x="549.4" y="400.1">A1</text>
<text x="511.6" y="406.1">0</text>
<text x="521.6" y="406.1">0.5m</text>
<text x="536.6" y="406.1">1.25m</text>
<text x="555" y="406.1">2.5m</text>
<text x="22.9" y="409.4">H</text>
<text x="49.5" y="413.4">1</text>
<text x="106" y="413.4">2</text>
<text x="156" y="413.4">3</text>
<text x="206" y="413.4">4</text>
<text x="256" y="413.4">5</text>
<text x="306" y="413.4">6</text>
<text x="356" y="413.4">7</text>
<text x="406" y="413.4">8</text>
<text x="456" y="413.4">9</text>
<text x="505.3" y="413.4">10</text>
<text x="555.3" y="413.4">11</text>
<text x="569.2" y="409.4">H</text>
<text x="20.2" y="415.5" transform="rotate(-90 20.2 415.5)">DIRECTORY: C:\USERS\YLENIA\DESKTOP\VV-D_4_CUCINA\KYLSLAGEN_203.127.60.DWG | PLOTTED ON: 23/05/2017 09:35:21 | BY USER: YLENIA</text>
</g>
</svg>
